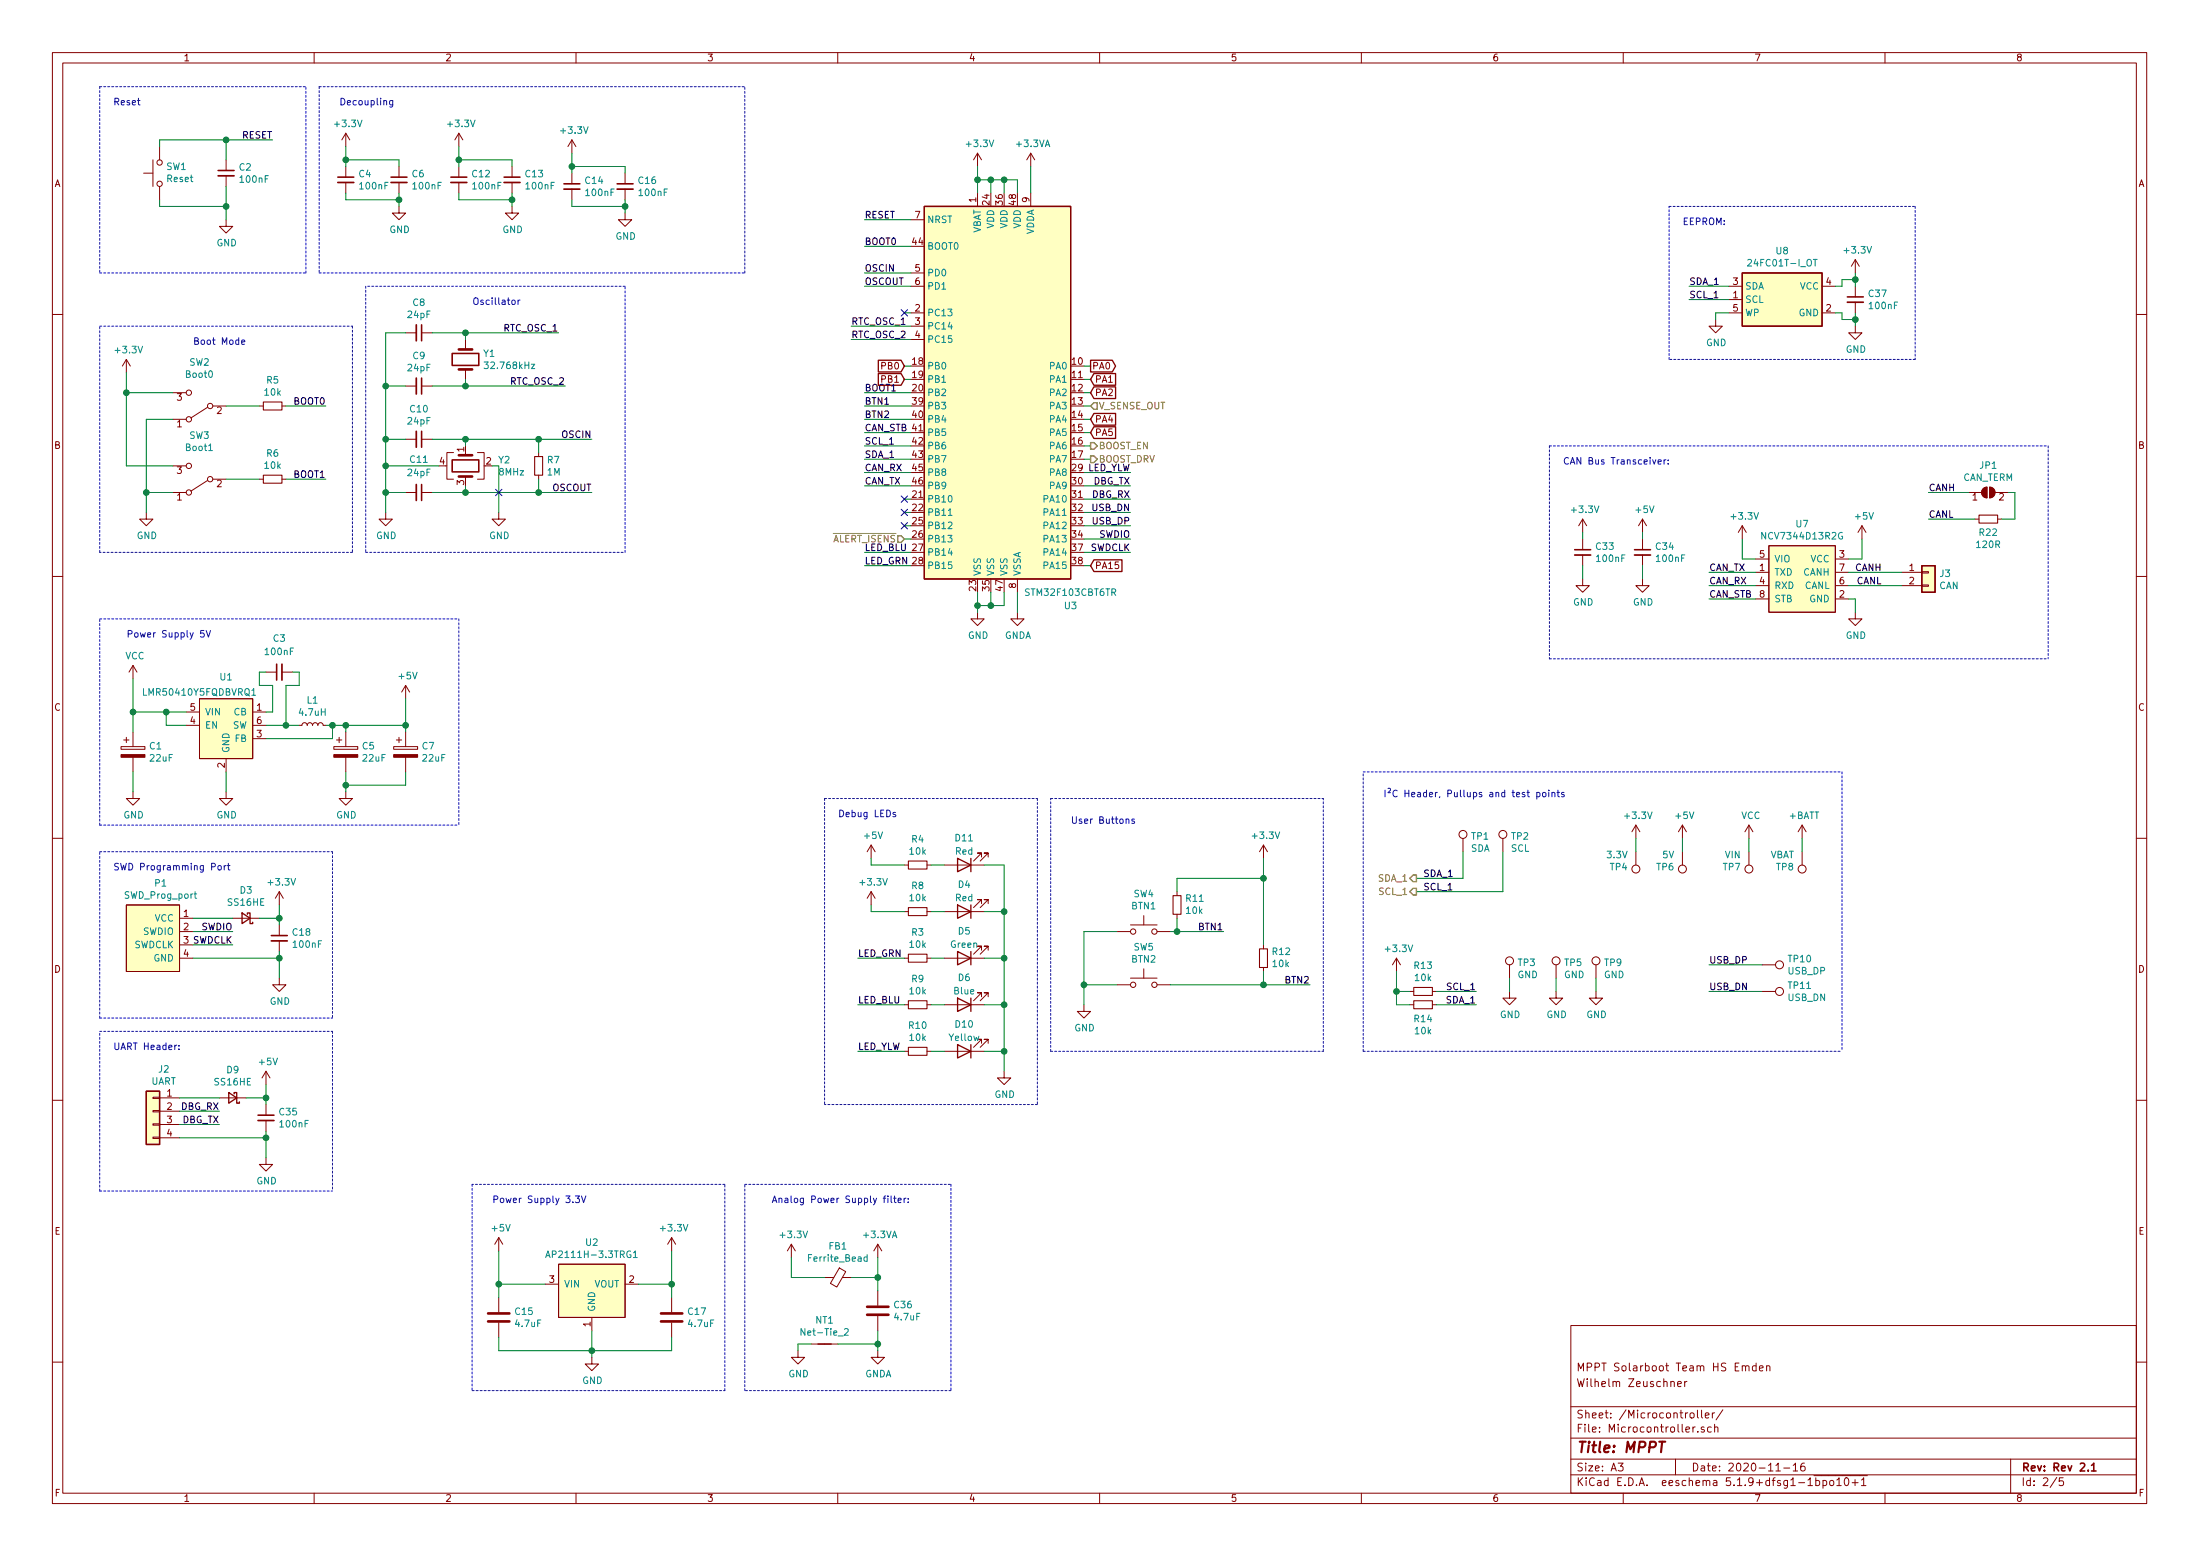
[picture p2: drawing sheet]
<svg xmlns="http://www.w3.org/2000/svg" width="420mm" height="297mm" viewBox="0 0 420 297" stroke-linecap="round" stroke-linejoin="round" font-family="sans-serif">
<g fill="none" stroke="#840000" stroke-width=".19">
<path d="M10 10h400v277h-400zM12 12h396v273.1h-396zM60 10v2M110 10v2M160 10v2M210 10v2M260 10v2M310 10v2M360 10v2M27.4 33.1h1.8M29.2 30.5v5.1M30.5 28v2.5"/>
<path d="M30.5 35.6v2.5M43.2 30.5v2M43.2 33.6v2M66 25.4v2.6M66 31.8v2M66 34.8v2.1M66 25.4l-.7 1.3M66 25.4l.8 1.3M76.2 39.4v1.3h1.3l-1.3 1.2-1.3-1.2h1.3M76.2 31.8v2M76.2 34.8v2.1M87.6 25.4l-.7 1.3"/>
<path d="M87.6 25.4v2.6M87.6 31.8v2M87.6 34.8v2.1M87.6 25.4l.8 1.3M97.8 39.4v1.3h1.3l-1.3 1.2-1.3-1.2h1.3M97.8 31.8v2M97.8 34.8v2.1M109.2 26.7l-.7 1.3M109.2 26.7v2.5M109.2 33.1v2M109.2 36.1v2M109.2 26.7l.8 1.3"/>
<path d="M119.4 33.1v2M119.4 36.1v2M186.7 29.2l-.8 1.3M186.7 29.2v2.6M186.7 36.9v2.5M186.7 29.2l.8 1.3M196.8 29.2l-.7 1.3M196.8 29.2v2.6M196.8 36.9v2.5M196.8 29.2l.8 1.3M43.2 41.9v1.3h1.2l-1.2 1.3-1.3-1.3h1.3M119.4 40.7v1.2h1.2l-1.2 1.3-1.3-1.3h1.3"/>
<path d="M174 59.7h2.5M174 54.6h2.5M174 41.9h2.5M174 52.1h2.5M330.2 57.2h2.5M330.2 59.7h2.5M330.2 54.6h2.5M348 59.7h2.5M348 54.6h2.5M354.3 49.6l-.7 1.2M354.3 49.6v2.5M354.3 54.6v2.1"/>
<path d="M354.3 57.7v2M354.3 49.6l.8 1.2M10 60h2M24.1 68.6v2.6M24.1 68.6l-.7 1.3M24.1 68.6l.8 1.3M33 75h2.6M39.6 77.8l-3.2 2M40.6 77.5h2.6M49.5 77.5h.8M53.8 77.5h.8M77.5 73.7h2"/>
<path d="M77.5 63.5h2M80.5 73.7h2M80.5 63.5h2M88.9 64.8v1.9M88.9 70.5v1.9M174 62.3h2.5M174 64.8h2.5M327.7 61v1.3h1.2l-1.2 1.2-1.3-1.2h1.3M354.3 62.3v1.2h1.3l-1.3 1.3-1.2-1.3h1.2M408 60h2M27.9 97.8v1.3h1.3l-1.3 1.3-1.2-1.3h1.2M33 94h2.6"/>
<path d="M33 80h2.6M33 88.9h2.6M39.6 91.7l-3.2 2.1M40.6 91.5h2.6M49.5 91.5h.8M53.8 91.5h.8M73.7 97.8v1.3h1.2l-1.2 1.3-1.3-1.3h1.3M77.5 94h2M77.5 83.9h2M80.5 94h2M80.5 83.9h2M86.6 86.4h-1.3v5.1h1.3"/>
<path d="M88.9 86.4v.5M88.9 91v.5M91.2 86.4h1.3v5.1h-1.3M95.2 97.8v1.3h1.3l-1.3 1.3-1.2-1.3h1.2M102.9 86.4v.8M102.9 90.7v.8M302.3 99.1l-.8 1.3M302.3 99.1v2.5M302.3 99.1l.7 1.3M313.7 99.1v2.5M313.7 99.1l-.8 1.3M313.7 99.1l.8 1.3"/>
<path d="M375.9 94h2.6M377.2 99.1h.8M378.7 93.4l.4-.3 .4-.1v2a1.03 1.03 0 0 1-.9-.6 1.03 1.03 0 0 1 .1-1zM380 93a1.02 1.02 0 0 1 1 1 1.02 1.02 0 0 1-1 1zM381 94h2.5M381.5 99.1h.8M10 110h2M186.7 116.9v1.2h1.3l-1.3 1.3-1.3-1.3h1.3M194.3 116.9v1.2h1.3l-1.3 1.3-1.3-1.3h1.3M194.3 110.5v2.6M302.3 110.5v1.3h1.2l-1.2 1.3-1.3-1.3h1.3M302.3 102.9v2"/>
<path d="M302.3 106v2M313.7 110.5v1.3h1.3l-1.3 1.3-1.3-1.3h1.3M313.7 102.9v2M313.7 106v2M332.7 100.4l-.7 1.2M332.7 100.4v2.5M332.7 100.4l.8 1.2M335.3 109.3h2.5M335.3 114.3h2.5M335.3 106.7h2.5M335.3 111.8h2.5M337.8 104.2h12.7v12.7h-12.7z"/>
<path d="M350.5 109.3h2.6M350.5 114.3h2.6M350.5 106.7h2.6M350.5 111.8h2.6M354.3 116.9v1.2h1.3l-1.3 1.3-1.2-1.3h1.2M355.6 100.4l-.8 1.2M355.6 100.4v2.5M355.6 100.4l.8 1.2M363.2 109.3h3.8M363.2 111.8h3.8M367 111.7h1.3v.2h-1.3zM367 109.1h1.3v.3h-1.3z"/>
<path d="M408 110h2M25.4 127v2.6M25.4 139.7v2.8M25.4 127l-.8 1.3M25.4 127l.8 1.3M35.6 135.9h2.5M35.6 138.5h2.5M38.1 133.4h10.2v11.4h-10.2zM48.3 135.9h2.5M48.3 138.5h2.5M50.8 128.3h2M53.8 128.3h2.1"/>
<path d="M57.1 138.5h.6l.1-.4 .3-.1 .4 .1 .2 .4 .1-.4 .3-.1 .4 .1 .2 .4 .1-.4 .3-.1 .4 .1 .2 .4 .1-.4 .3-.1 .4 .1 .2 .4h.5M66 139.7v2.8M77.5 130.8l-.8 1.3M77.5 130.8v2.6M77.5 139.7v2.8M77.5 130.8l.7 1.3M23.1 142.5h4.6v.5h-4.6zM23.6 141.3h1M24.1 140.8v1M25.4 151.2v1.2h1.3l-1.3 1.3-1.3-1.3h1.3M25.4 144.6v2.8M43.2 151.2v1.2h1.2l-1.2 1.3-1.3-1.3h1.3"/>
<path d="M43.2 144.8v2.6M48.3 141h2.5M63.8 142.5h4.5v.5h-4.5zM64.3 141.3h1M64.8 140.8v1M66 151.2v1.2h1.3l-1.3 1.3-1.2-1.3h1.2M66 144.6v2.8M75.2 142.5h4.6v.5h-4.6zM75.7 141.3h1M76.2 140.8v1M77.5 144.6v2.8M312.4 157.5v2.6"/>
<path d="M312.4 157.5l-.7 1.3M312.4 157.5l.8 1.3M321.3 157.5v2.6M321.3 157.5l-.8 1.3M321.3 157.5l.8 1.3M334 157.5v2.6M334 157.5l-.8 1.3M334 157.5l.8 1.3M344.2 157.5v2.6M344.2 157.5l-.8 1.3M344.2 157.5l.7 1.3M10 160h2"/>
<path d="M24.1 172.8h10.2v12.7h-10.2zM34.3 177.8h2.5M34.3 175.3h2.5M44.4 175.3h5.1M53.3 170.2l-.7 1.3M53.3 170.2v2.6M53.3 176.6v2M53.3 179.6v2M53.3 170.2l.8 1.3M166.4 170.2l-.8 1.3M166.4 161.3v2.6M166.4 170.2v2.6"/>
<path d="M166.4 170.2l.7 1.3M166.4 161.3l-.8 1.3M166.4 161.3l.7 1.3M172.7 174h.8M172.7 165.1h.8M177 174h.8M177 165.1h.8M180.3 174h7.7M180.3 165.1h7.7M187.5 172.5v-.8h-.8h.8l-1.6 1.6M187.5 163.6v-.7h-.8h.8l-1.6 1.5M188.7 172.5v-.8h-.7h.7l-1.5 1.6"/>
<path d="M188.7 163.6v-.7h-.7h.7l-1.5 1.5M213.4 177.8h2.5M215.9 176.6h5.1M218.4 174.8v1.8M221 177.8h2.5M224.8 170.2v.8M224.8 174.5v.8M241.3 161.3v2.6M241.3 161.3l-.8 1.3M241.3 161.3l.8 1.3M279.4 160.1v2.5M287 160.1v2.5"/>
<path d="M312.4 162.6v2.5M321.3 162.6v2.5M334 162.6v2.5M344.2 162.6v2.5M408 160h2M34.3 182.9h2.5M34.3 180.4h2.5M53.3 186.7v1.3h1.3l-1.3 1.3-1.2-1.3h1.2M172.7 191.8h.8M172.7 182.9h.8M177 191.8h.8M177 182.9h.8"/>
<path d="M180.3 191.8h7.7M180.3 182.9h7.7M187.5 181.4v-.8h-.8h.8l-1.6 1.6M187.5 190.3v-.8h-.8h.8l-1.6 1.5M187.5 199.2v-.8h-.8h.8l-1.6 1.5M188.7 181.4v-.8h-.7h.7l-1.5 1.6M188.7 190.3v-.8h-.7h.7l-1.5 1.5M188.7 199.2v-.8h-.7h.7l-1.5 1.5M207 191.8v1.3h1.3l-1.3 1.2-1.3-1.2h1.3M213.4 188h2.5M215.9 186.7h5.1M218.4 184.9v1.8"/>
<path d="M221 188h2.5M241.3 180.4v.7M241.3 184.7v.8M266.7 182.9l-.8 1.3M266.7 182.9v2.6M266.7 182.9l.8 1.3M269.2 189.3h.8M269.2 191.8h.8M273.6 189.3h.7M273.6 191.8h.7M288.3 189.3v1.2h1.3l-1.3 1.3-1.3-1.3h1.3M288.3 184.2v2.5"/>
<path d="M297.2 189.3v1.2h1.2l-1.2 1.3-1.3-1.3h1.3M297.2 184.2v2.5M304.8 189.3v1.2h1.3l-1.3 1.3-1.3-1.3h1.3M304.8 184.2v2.5M336.5 189.3h2.6M336.5 184.2h2.6M10 210h2M29.2 217.1h1.3v.2h-1.3zM29.2 214.5h1.3v.3h-1.3zM29.2 209.5h1.3v.2h-1.3zM29.2 212h1.3v.3h-1.3zM30.5 209.6h3.8"/>
<path d="M30.5 212.1h3.8M30.5 214.7h3.8M30.5 217.2h3.8M41.9 209.6h5.1M50.8 204.5l-.8 1.3M50.8 204.5v2.5M50.8 210.9v2M50.8 213.9v2M50.8 204.5l.8 1.3M172.7 200.7h.8M177 200.7h.8M180.3 200.7h7.7"/>
<path d="M191.8 204.5v1.3h1.2l-1.2 1.2-1.3-1.2h1.3M408 210h2M50.8 221v1.3h1.3l-1.3 1.3-1.3-1.3h1.3M95.2 236.3l-.7 1.2M95.2 236.3v2.5M95.2 236.3l.8 1.2M128.3 236.3v2.5M128.3 236.3l-.8 1.2M128.3 236.3l.7 1.2M151.1 237.5l-.7 1.3M151.1 237.5v2.6M151.1 237.5l.8 1.3"/>
<path d="M167.6 237.5v2.6M167.6 237.5l-.7 1.3M167.6 237.5l.8 1.3M95.2 247.7v2.8M95.2 252.5v2.8M104.1 245.1h2.6M106.7 241.3h12.7v10.2h-12.7zM113 259.1v1.3h1.3l-1.3 1.3-1.2-1.3h1.2M113 251.5v2.5M119.4 245.1h2.5M128.3 247.7v2.8M128.3 252.5v2.8"/>
<path d="M152.4 257.8v1.3h1.3l-1.3 1.3-1.3-1.3h1.3M154.9 256.6h5.1M157.5 243.9h1.7M160.3 242l1.2 .8-1.7 2.9-1.2-.7zM160.9 243.9h1.7M167.6 257.8v1.3h1.3l-1.3 1.3-1.2-1.3h1.2M167.6 246.4v2.8M167.6 251.2v2.8M300 253h108v32.1h-108zM10 260h2M300 278.5h108M300 274.5h108"/>
<path d="M300 268.5h108M309 279.3h1l-.5 .6 .4 .1v.7l-.2 .1-.7-.1M319.1 263.8h.1a.37 .37 0 0 1 .6 .1v.8M320 278.5v3M320.4 264.2l.7-.1-.1-.3-.4-.1-.2 .2 .1 .7h.5M321.7 263.7v1M322.2 263.7l-.5 .3M322.8 269.8l.2-.1 .5 .1v.8l-.3 .1-.4-.1zM323.7 272.4l-.4 .3M324.2 269.2v1.3l.2 .2M324.3 273.3v.1M325 269.2v1.3l.2 .2"/>
<path d="M325.5 272.5l-.4-.1-.2 .2 .1 .2 .5 .2v.3h-.6M325.7 270.2l.7-.1-.1-.3-.4-.1-.2 .2 .1 .7h.5M326.8 272.5l-.4-.1-.3 .3 .1 .6 .2 .1 .4-.1M327 269.7v1M327.5 272.5l.2-.1 .3 .1 .1 .9M327.5 269.7l-.5 .3M327.5 271.9v1.5M329 269.1l-1.3 2M333.4 260.9a.36 .36 0 0 1 .3-.2 .36 .36 0 0 1 .3 .2v.8M335.4 260.8l-.5-.1-.2 .3 .1 .6h.6M335.4 260.2v1.5M336 261.2l.7-.1v-.3l-.5-.1-.2 .2 .1 .7h.6"/>
<path d="M337.4 260.8a.37 .37 0 0 1 .6 .1v.8M337.4 260.7v1M342.5 279.7l.4-.4v1.5M344.6 279.3a.59 .59 0 0 0-.7 .6l.1 .8 .2 .1 .5-.1 .1-.5-.2-.3h-.4l-.3 .3M384 278.5v6.6M408 260h2M60 285.1v1.9M110 285.1v1.9M160 285.1v1.9M210 285.1v1.9M260 285.1v1.9M300 281.5h108"/>
<path d="M310 285.1v1.9M339.2 280.8h.8M340.7 280.2h1.1M342.5 280.8h.8M345.3 283.6h.9M346.4 281.7h10.2M346.8 282.7l.4-.1 .3 .3-.1 .6-.2 .1-.4-.1M346.8 282.1v1.5M348.2 282.7l.4-.1 .3 .3-.1 .6-.2 .1-.4-.1M348.2 282.6v1.5M349.5 282.7l.2-.1 .4 .1 .1 .6-.1 .2-.4 .1-.2-.1zM350.8 282.5l.4-.4v1.5"/>
<path d="M350.8 283.6h.8M352.4 282.2l.2-.1a.8 .8 0 0 1 .5 .8 .8 .8 0 0 1-.5 .7 1 1 0 0 1-.2-1.4zM353.7 283h1.2M354.3 282.5v1.1M355.5 282.5l.4-.4v1.5M355.5 283.6h.9M360 285.1v1.9M392.8 282l-1.3 2M394 282.1h-.7l-.1 .7 .3-.1h.5l.1 .3-.1 .5-.2 .1-.6-.1"/>
<circle cx="30.5" cy="35.1" r=".51"/>
<circle cx="30.5" cy="31" r=".51"/>
<circle cx="36.1" cy="75" r=".51"/>
<circle cx="40.1" cy="77.5" r=".51"/>
<circle cx="36.1" cy="88.9" r=".51"/>
<circle cx="36.1" cy="80" r=".51"/>
<circle cx="36.1" cy="94" r=".51"/>
<circle cx="40.1" cy="91.5" r=".51"/>
<circle cx="279.4" cy="159.3" r=".76"/>
<circle cx="287" cy="159.3" r=".76"/>
<circle cx="216.4" cy="177.8" r=".51"/>
<circle cx="220.5" cy="177.8" r=".51"/>
<circle cx="312.4" cy="165.9" r=".76"/>
<circle cx="321.3" cy="165.9" r=".76"/>
<circle cx="334" cy="165.9" r=".76"/>
<circle cx="344.2" cy="165.9" r=".76"/>
<circle cx="216.4" cy="188" r=".51"/>
<circle cx="220.5" cy="188" r=".51"/>
<circle cx="288.3" cy="183.4" r=".76"/>
<circle cx="297.2" cy="183.4" r=".76"/>
<circle cx="304.8" cy="183.4" r=".76"/>
<circle cx="339.9" cy="184.2" r=".76"/>
<circle cx="339.9" cy="189.3" r=".76"/>
</g>
<g fill="none" stroke="#840000" stroke-width=".3">
<path d="M41.7 32.5h3M64.5 33.8h3.1M74.7 33.8h3M86.1 33.8h3.1M96.3 33.8h3M107.7 35.1h3M117.9 35.1h3M352.8 56.7h3.1M80.5 62v3.1M80.5 72.2v3M86.4 67.5h5v2.3h-5zM80.5 82.3v3.1"/>
<path d="M80.5 92.5v3M86.4 87.8h5v2.3h-5zM300.7 104.9h3.1M312.2 104.9h3M52.8 126.8v3M51.8 178.6h3.1M49.3 212.9h3M399.4 279.7l.5-.4v1.5M398.8 280.7v.1M399.4 280.8h.9"/>
</g>
<path d="M316.9 275.2h1.1" fill="none" stroke="#840000" stroke-width=".41"/>
<g fill="none" stroke="#840000" stroke-width=".2">
<path d="M50.3 76.7h3.5v1.6h-3.5zM50.3 90.7h3.5v1.5h-3.5zM102.1 87.2h1.5v3.5h-1.5zM378 98.3h3.5v1.6h-3.5zM173.5 173.3h3.5v1.5h-3.5zM173.5 164.4h3.5v1.5h-3.5zM224 171h1.6v3.5h-1.6zM173.5 182.2h3.5v1.5h-3.5zM173.5 191h3.5v1.6h-3.5zM173.5 199.9h3.5v1.6h-3.5zM240.5 181.1h1.6v3.6h-1.6zM270 188.5h3.6v1.5h-3.6z"/>
<path d="M270 191h3.6v1.6h-3.6z"/>
</g>
<g fill="#840000" stroke="#840000" stroke-width=".19">
<path d="M23.1 144.1h4.6v.5h-4.6z"/>
<path d="M378.7 93.4l.4-.3 .4-.1v2a1.03 1.03 0 0 1-.9-.6 1.03 1.03 0 0 1 .1-1z"/>
<path d="M380 93a1.02 1.02 0 0 1 1 1 1.02 1.02 0 0 1-1 1z"/>
<path d="M63.8 144.1h4.5v.5h-4.5z"/>
<path d="M75.2 144.1h4.6v.5h-4.6z"/>
</g>
<g fill="#ffffc2" stroke="#ffffc2" stroke-width=".19">
<path d="M106.7 241.3h12.7v10.2h-12.7z"/>
<path d="M337.8 104.2h12.7v12.7h-12.7z"/>
<path d="M38.1 133.4h10.2v11.4h-10.2z"/>
<path d="M332.7 52.1h15.3v10.2h-15.3z"/>
<path d="M24.1 172.8h10.2v12.7h-10.2z"/>
<path d="M27.9 208.3h2.6v10.2h-2.6z"/>
<path d="M367 108h2.6v5.1h-2.6z"/>
<path d="M176.5 39.4h28v71.1h-28z"/>
</g>
<g fill="none" stroke="#008484" stroke-width=".19">
<path d="M333.8 49.6l.5-.1 .2 .4-.8 .9h.8M346.3 49.5h.7M92.5 69.1h.7l-.4 .5 .4 .1v.5l-.2 .2-.5-.2M101.5 69.5h.6l-.6 .9h.6M39.9 86h.7M181.1 98.4h.7M48.1 132.7h.7M37.1 170.6h.5M37.3 170.2v1.1l.3 .2M104.3 239.7h.7M121 239.2l.3-.4v1.3M165.6 240l-.4-.1-.2 .3 .1 .5h.5"/>
<path d="M165.6 239.5v1.3M104.2 240.1l.4-1.3 .5 1.3M121 240.1h.7M153.7 253.6v1.3l-.7-1.3v1.3M161.3 253.8l.5-.2 .2 .4-.8 .9h.8"/>
</g>
<path d="M87.6 66.7h2.6M87.6 70.5h2.6M87.6 86.9h2.6M87.6 91h2.6M93.2 252.3h4.1M93.2 250.7h4.1M126.2 252.3h4.1M126.2 250.7h4.1M165.6 251h4.1M165.6 249.5h4.1" fill="none" stroke="#840000" stroke-width=".51"/>
<g fill="none" stroke="#840000" stroke-width=".33">
<path d="M41.7 33.6h3M64.5 34.8h3.1M74.7 34.8h3M86.1 34.8h3.1M96.3 34.8h3M107.7 36.1h3M117.9 36.1h3M352.8 57.7h3.1M79.5 62v3.1M79.5 72.2v3M79.5 82.3v3.1M79.5 92.5v3"/>
<path d="M300.7 106h3.1M312.2 106h3M53.8 126.8v3M51.8 179.6h3.1M49.3 213.9h3"/>
</g>
<g fill="none" stroke="#840000" stroke-width=".25">
<path d="M176.5 39.4h28v71.1h-28zM332.7 52.1h15.3v10.2h-15.3zM167.7 68.8h4.4l.6 1.1-.6 1.1h-4.4zM167.7 71.3h4.4l.6 1.1-.6 1.1h-4.4zM208.3 68.8h4.1l.7 1.1-.7 1.1h-4.1zM208.9 78.9h4.2v2.3h-4.2l-.6-1.2zM208.9 73.8h4.2v2.3h-4.2l-.6-1.1zM208.9 71.3h4.2v2.2h-4.2l-.6-1.1zM208.9 81.5h4.2v2.2h-4.2l-.6-1.1zM208.9 106.9h5.4v2.2h-5.4l-.6-1.1zM367 108h2.6v5.1h-2.6zM46.2 174.3l1.6 1-1.6 1z"/>
<path d="M47.2 174.5v-.2h.6v2h.5v-.2M182.9 172.8l2.5 1.2-2.5 1.3zM182.9 163.9l2.5 1.2-2.5 1.3zM185.4 163.9v2.5M185.4 172.8v2.5M182.9 181.6l2.5 1.3-2.5 1.3zM182.9 190.5l2.5 1.3-2.5 1.3zM182.9 199.4l2.5 1.3-2.5 1.3zM185.4 181.6v2.6M185.4 190.5v2.6M185.4 199.4v2.6M27.9 208.3h2.6v10.2h-2.6z"/>
<path d="M43.7 208.6l1.5 1-1.5 1zM44.7 208.8v-.2h.5v2h.5v-.3M156.2 256.6h2.5"/>
</g>
<g fill="none" stroke="#0000c2" stroke-width=".19" stroke-dasharray=".4 .4">
<path d="M19 16.5v35.6M19 16.5h39.4M61 16.5v35.6M61 16.5h81.2M318.8 39.4h47M365.8 39.4v29.2M19 52.1h39.4M58.4 52.1v-35.6M61 52.1h81.2M69.8 54.6v50.8M119.4 54.6h-49.6M142.2 52.1v-35.6"/>
<path d="M19 62.3h48.3M67.3 62.3v43.1M318.8 68.6v-29.2M365.8 68.6h-47M295.9 85.1h95.3M295.9 85.1v40.7M391.2 85.1v40.7M19 118.1h68.6M19 105.4v-43.1M67.3 105.4h-48.3M69.8 105.4h49.6M87.6 118.1v39.4"/>
<path d="M119.4 105.4v-50.8M295.9 125.8h95.3M19 157.5v-39.4M19 157.5h68.6M157.5 152.4v58.5M157.5 152.4h40.6M198.1 152.4v58.5M200.7 152.4h52M260.3 147.4h91.5M351.8 147.4v53.3M19 162.6h44.5M63.5 162.6v31.7"/>
<path d="M19 194.3v-31.7M19 194.3h44.5M19 196.9h44.5M63.5 196.9v30.5M198.1 210.9h-40.6M200.7 200.7h52M200.7 200.7v-48.3M252.7 200.7v-48.3M260.3 200.7h91.5M260.3 200.7v-53.3M19 227.4v-30.5M19 227.4h44.5"/>
<path d="M90.2 226.1v39.4M138.4 226.1h-48.2M142.2 226.1h39.4M181.6 226.1v39.4M90.2 265.5h48.2M138.4 265.5v-39.4M142.2 265.5v-39.4M181.6 265.5h-39.4"/>
</g>
<g fill="none" stroke="#008400" stroke-width=".19">
<path d="M30.5 38.1v1.3h12.7M43.2 26.7v3.8M43.2 35.6v6.3M52.1 26.7h-21.6v1.3M66 30.5h10.2v1.3M66 28v3.8M66 36.9v1.2h10.2M76.2 36.9v2.5M87.6 28v3.8M87.6 36.9v1.2h10.2M87.6 30.5h10.2v1.3M97.8 36.9v2.5"/>
<path d="M109.2 38.1v1.3h10.2M109.2 29.2v3.9M109.2 31.8h10.2v1.3M119.4 38.1v2.6M186.7 34.3h7.6v2.6M186.7 31.8v5.1M189.2 34.3v2.6M191.8 34.3v2.6M196.8 31.8v5.1M165.1 52.1h8.9M165.1 54.6h8.9M165.1 41.9h8.9"/>
<path d="M165.1 47h8.9M172.7 59.7h1.3M322.6 54.6h7.6M322.6 57.2h7.6M330.2 59.7h-2.5v1.3M350.5 59.7h1.3v1.3h2.5M354.3 52.1v2.5M354.3 59.7v2.6M354.3 53.4h-2.5v1.2h-1.3M24.1 75h8.9M24.1 71.2v17.7h8.9M43.2 77.5h6.3"/>
<path d="M54.6 77.5h7.6M73.7 73.7h3.8M77.5 63.5h-3.8v34.3M82.5 63.5h24.2M82.5 73.7h25.4M88.9 63.5v1.3M88.9 72.4v1.3M162.6 64.8h11.4M162.6 62.3h11.4M165.1 77.5h8.9M165.1 75h8.9M172.7 69.9h1.3"/>
<path d="M172.7 72.4h1.3M207 77.5h1.3M207 75h1.3M207 69.9h1.3M207 72.4h1.3M27.9 94h5.1M33 80h-5.1v17.8M43.2 91.5h6.3M54.6 91.5h7.6M73.7 94h3.8M73.7 83.9h3.8M73.7 88.9h10.1"/>
<path d="M82.5 94h30.5M82.5 83.9h30.5M88.9 83.9v1.2M88.9 92.7v1.3M94 88.9h1.2v8.9M102.9 83.9v2.5M102.9 91.5v2.5M165.1 90.2h8.9M165.1 92.7h8.9M165.1 82.6h8.9M165.1 87.7h8.9M165.1 85.1h8.9"/>
<path d="M165.1 80h8.9M172.7 95.3h1.3M172.7 97.8h1.3M207 90.2h8.9M207 95.3h8.9M207 92.7h8.9M207 82.6h1.3M207 97.8h8.9M207 87.7h1.3M207 85.1h1.3M207 80h1.3M368.3 94h7.6"/>
<path d="M368.3 99.1h8.9M383.5 94h1.3v5.1h-2.5M165.1 105.4h8.9M165.1 108h8.9M172.7 102.9h1.3M172.7 100.4h1.3M186.7 113.1v3.8M189.2 113.1v2.5M191.8 113.1v2.5h-5.1M194.3 113.1v3.8M207 102.9h8.9M207 105.4h8.9"/>
<path d="M207 108h1.3M207 100.4h8.9M302.3 101.6v1.3M302.3 108v2.5M313.7 101.6v1.3M313.7 108v2.5M326.4 111.8h8.9M326.4 109.3h8.9M326.4 114.3h8.9M332.7 102.9v3.8h2.6M353.1 114.3h1.2v2.6M353.1 111.8h10.1"/>
<path d="M353.1 109.3h10.1M355.6 102.9v3.8h-2.5M25.4 135.9h10.2M25.4 129.6v10.1M31.7 135.9v2.6h3.9M50.8 138.5h6.3M50.8 128.3h-1.3v2.5h2.6v5.1h-1.3M55.9 128.3h1.2v2.5h-2.5v7.7M62.2 138.5h15.3M63.5 138.5v2.5h-12.7M66 138.5v1.2M77.5 133.4v6.3"/>
<path d="M25.4 147.4v3.8M43.2 147.4v3.8M66 147.4v3.8M77.5 147.4v2.5h-11.5M36.8 177.8h7.6M36.8 175.3h7.6M49.5 175.3h3.8M53.3 172.8v3.8M166.4 163.9v1.2h6.3M166.4 172.8v1.2h6.3M177.8 165.1h2.5M177.8 174h2.5"/>
<path d="M188 165.1h3.8v39.4M188 174h3.8M213.4 177.8h-6.4v14M223.5 177.8h10.2M224.8 175.3v2.5M241.3 167.7h-16.5v2.5M241.3 163.9v16.5M279.4 162.6v5.1h-8.9M287 162.6v7.6h-16.5M312.4 160.1v2.5M321.3 160.1v2.5M334 160.1v2.5"/>
<path d="M344.2 160.1v2.5M36.8 182.9h16.5M36.8 180.4h7.6M53.3 181.6v5.1M163.8 182.9h8.9M163.8 191.8h8.9M177.8 182.9h2.5M177.8 191.8h2.5M188 182.9h3.8M188 191.8h3.8M207 188h6.4M223.5 188h26.7"/>
<path d="M241.3 185.5v2.5M266.7 185.5v6.3h2.5M266.7 189.3h2.5M274.3 191.8h7.6M274.3 189.3h7.6M288.3 186.7v2.6M297.2 186.7v2.6M304.8 186.7v2.6M326.4 189.3h10.1M326.4 184.2h10.1M34.3 217.2h16.5M34.3 209.6h7.6"/>
<path d="M34.3 212.1h7.6M34.3 214.7h7.6M47 209.6h3.8M50.8 207v3.9M50.8 215.9v5.1M163.8 200.7h8.9M177.8 200.7h2.5M188 200.7h3.8M95.2 238.8v8.9M128.3 238.8v8.9M95.2 255.3v2.5h33.1v-2.5M95.2 245.1h8.9"/>
<path d="M113 254v5.1M121.9 245.1h6.4M151.1 240.1v3.8h6.4M154.9 256.6h-2.5v1.2M160 256.6h7.6M162.6 243.9h5M167.6 240.1v6.3M167.6 254v3.8"/>
</g>
<path d="M208.9 76.9h.6v1.2h-.6l-.6-.6zM208.3 87h.6l.6 .7-.6 .6h-.6zM208.3 84.5h.6l.6 .6-.6 .7h-.6zM171.4 102.3h.7l.6 .6-.6 .6h-.7zM269.2 170.2l.7-.6h.6v1.3h-.6zM269.9 167h.6v1.3h-.6l-.7-.6z" fill="none" stroke="#848400" stroke-width=".25"/>
<g fill="none" stroke="#0000c2" stroke-width=".19">
<path d="M75 19.2v1l-.2 .3-.4-.1M75 19.2h-.4l-.2 .2 .1 .6h.5M97.8 57.4l.2-.1 .3 .1 .1 .5-.1 .2h-.3l-.2-.1zM98.9 57.3v.8M99.3 57.3l-.4 .2M46.2 65.3l.6-.1-.1-.2-.4-.1-.1 .2v.6h.5M316.7 88.2l.6-.1-.1-.3h-.4l-.1 .1v.7h.5M317.8 87.8v.8M318.2 87.8l-.4 .2M318.6 88.5v.1M318.6 87.8v.1M38.9 120.4h-.5l-.1 .6 .5-.2 .2 .3v.3l-.2 .2-.5-.1"/>
<path d="M39.4 120.4l.4 1.2 .4-1.2M171 155.1h-.3l-.2 .2 .1 .1 .4 .2v.3h-.5M215.1 156.5l.1-.2 .3 .1 .1 .8M216.6 156.4l-.3-.1-.1 .2v.2l.4 .1v.3h-.4M293.5 151.3h.4l.2 .2-.1 .6h-.5M293.5 151.3v1.2M294.6 151.4l.2-.1 .4 .1v.5l-.1 .2h-.3l-.2-.1zM295.8 150.8v.2M295.8 151.3v.8M296.4 151.4l.2-.1h.3l.1 .8M296.4 151.3v.8M297.4 151.3h.4"/>
<path d="M297.5 150.8v1.1l.3 .2M298.7 151.3h-.3l-.2 .1 .1 .2 .4 .2v.3h-.5M41.7 165.3l.3-.1 .2 .2v.6l-.3 .1-.3-.3zM42.8 165.2v.9M43.2 165.2l-.4 .3M43.4 165.2h.5M43.6 164.8v1.1l.3 .2M33.8 199.5l-.4 .3M34.2 199.6v.1M34.2 200.2v.2M109.9 228.3h.8l-.4 .5 .3 .1v.6l-.5 .1-.2-.2M111 228.3l.5 1.3 .4-1.3"/>
<path d="M168.7 228.7h.5M169.2 228.3l-.3 .2v1.1M169.6 228.3v.1M169.6 228.7v.9M170.2 228.3v1.1l.2 .2M170.7 228.7h.4M170.8 228.3v1.1l.3 .2M171.5 229.1l.6-.1v-.2l-.4-.1-.2 .2 .1 .6h.5M172.7 228.7v.9M173 228.7l-.3 .3M173.5 229.4v.2M173.5 228.8v.1"/>
</g>
<g fill="#008400" stroke="#008400" stroke-width=".25">
<circle cx="95.3" cy="245.1" r=".51"/>
<circle cx="88.9" cy="63.5" r=".51"/>
<circle cx="113" cy="257.8" r=".51"/>
<circle cx="128.3" cy="245.1" r=".51"/>
<circle cx="191.8" cy="182.9" r=".51"/>
<circle cx="266.7" cy="189.3" r=".51"/>
<circle cx="88.9" cy="83.9" r=".51"/>
<circle cx="191.8" cy="191.8" r=".51"/>
<circle cx="167.6" cy="256.6" r=".51"/>
<circle cx="102.9" cy="94" r=".51"/>
<circle cx="25.4" cy="135.9" r=".51"/>
<circle cx="73.7" cy="83.9" r=".51"/>
<circle cx="88.9" cy="73.7" r=".51"/>
<circle cx="109.2" cy="31.8" r=".51"/>
<circle cx="207" cy="188" r=".51"/>
<circle cx="224.8" cy="177.8" r=".51"/>
<circle cx="73.7" cy="94" r=".51"/>
<circle cx="43.2" cy="39.4" r=".51"/>
<circle cx="119.4" cy="39.4" r=".51"/>
<circle cx="97.8" cy="38.1" r=".51"/>
<circle cx="73.7" cy="73.7" r=".51"/>
<circle cx="43.2" cy="26.7" r=".51"/>
<circle cx="54.6" cy="138.5" r=".51"/>
<circle cx="241.3" cy="167.7" r=".51"/>
<circle cx="88.9" cy="94" r=".51"/>
<circle cx="241.3" cy="188" r=".51"/>
<circle cx="31.8" cy="135.9" r=".51"/>
<circle cx="186.7" cy="115.6" r=".51"/>
<circle cx="167.6" cy="243.9" r=".51"/>
<circle cx="102.9" cy="83.9" r=".51"/>
<circle cx="191.8" cy="200.7" r=".51"/>
<circle cx="87.6" cy="30.5" r=".51"/>
<circle cx="191.8" cy="174" r=".51"/>
<circle cx="66" cy="30.5" r=".51"/>
<circle cx="27.9" cy="94" r=".51"/>
<circle cx="354.3" cy="53.4" r=".51"/>
<circle cx="189.2" cy="34.3" r=".51"/>
<circle cx="191.8" cy="34.3" r=".51"/>
<circle cx="354.3" cy="61" r=".51"/>
<circle cx="50.8" cy="217.2" r=".51"/>
<circle cx="50.8" cy="209.6" r=".51"/>
<circle cx="73.7" cy="88.9" r=".51"/>
<circle cx="66" cy="138.5" r=".51"/>
<circle cx="189.2" cy="115.6" r=".51"/>
<circle cx="53.3" cy="182.9" r=".51"/>
<circle cx="53.3" cy="175.3" r=".51"/>
<circle cx="63.5" cy="138.5" r=".51"/>
<circle cx="186.7" cy="34.3" r=".51"/>
<circle cx="76.2" cy="38.1" r=".51"/>
<circle cx="24.1" cy="75" r=".51"/>
<circle cx="66" cy="149.9" r=".51"/>
<circle cx="77.5" cy="138.5" r=".51"/>
</g>
<path d="M172.1 59.1l1.2 1.2M173.3 59.1l-1.2 1.2M94.6 93.4l1.3 1.2M95.9 93.4l-1.3 1.2M172.1 94.7l1.2 1.2M172.1 97.2l1.2 1.2M172.1 99.8l1.2 1.2M173.3 94.7l-1.2 1.2M173.3 97.2l-1.2 1.2M173.3 99.8l-1.2 1.2" fill="none" stroke="#000084" stroke-width=".19"/>
<text font-size="2.8" fill="#840000" x="301" y="277.3">Title: MPPT</text>
<g font-size="2.1" fill="#840000">
<text x="301" y="261.8">MPPT Solarboot Team HS Emden</text>
<text x="301" y="264.8">Wilhelm Zeuschner</text>
<text x="301" y="273.5">File: Microcontroller.sch</text>
<text x="301" y="270.8">Sheet: /Microcontroller/</text>
<text x="301" y="280.9">Size: A3</text>
<text x="323" y="280.9">Date: 2020-11-16</text>
<text x="386" y="280.9">Rev: Rev 2.1</text>
<text x="301" y="283.7">KiCad E.D.A. eeschema 5.1.9+dfsg1-1bpo10+1</text>
<text x="386" y="283.7">Id: 2/5</text>
</g>
<g font-size="1.8" fill="#840000">
<text x="35" y="11.7">1</text>
<text x="85" y="11.7">2</text>
<text x="135" y="11.7">3</text>
<text x="185" y="11.7">4</text>
<text x="235" y="11.7">5</text>
<text x="285" y="11.7">6</text>
<text x="335" y="11.7">7</text>
<text x="385" y="11.7">8</text>
<text x="10.4" y="35.7">A</text>
<text x="408.4" y="35.7">A</text>
<text x="174.8" y="41.7">7</text>
<text x="186.4" y="38.6" transform="rotate(-90 186.4 38.6)">1</text>
<text x="189" y="39.1" transform="rotate(-90 189 39.1)">24</text>
<text x="191.5" y="39.1" transform="rotate(-90 191.5 39.1)">36</text>
<text x="194.1" y="39.1" transform="rotate(-90 194.1 39.1)">48</text>
<text x="196.6" y="38.6" transform="rotate(-90 196.6 38.6)">9</text>
<text x="174.3" y="46.8">44</text>
<text x="174.8" y="51.9">5</text>
<text x="174.8" y="59.5">2</text>
<text x="174.8" y="54.4">6</text>
<text x="331" y="56.9">1</text>
<text x="331" y="54.4">3</text>
<text x="331" y="59.5">5</text>
<text x="348.8" y="59.5">2</text>
<text x="348.8" y="54.4">4</text>
<text x="174.8" y="62">3</text>
<text x="174.8" y="64.6">4</text>
<text x="168.5" y="70.5">PB0</text>
<text x="174.3" y="69.6">18</text>
<text x="204.8" y="69.6">10</text>
<text x="208.5" y="70.5">PA0</text>
<text x="33.8" y="76.5">3</text>
<text x="174.3" y="72.2">19</text>
<text x="174.3" y="74.7">20</text>
<text x="174.3" y="77.3">39</text>
<text x="204.8" y="72.2">11</text>
<text x="204.8" y="74.7">12</text>
<text x="204.8" y="77.3">13</text>
<text x="209.1" y="75.6">PA2</text>
<text x="209.1" y="73.1">PA1</text>
<text x="33.8" y="81.6">1</text>
<text x="41.4" y="79">2</text>
<text x="174.3" y="79.8">40</text>
<text x="204.8" y="79.8">14</text>
<text x="204.8" y="82.3">15</text>
<text x="209.1" y="80.7">PA4</text>
<text x="209.1" y="83.2">PA5</text>
<text x="10.4" y="85.7">B</text>
<text x="84" y="88.7">4</text>
<text x="88.6" y="86.2" transform="rotate(-90 88.6 86.2)">1</text>
<text x="92.9" y="88.7">2</text>
<text x="174.3" y="84.9">42</text>
<text x="174.3" y="87.4">43</text>
<text x="174.3" y="90">45</text>
<text x="204.8" y="84.9">16</text>
<text x="204.8" y="87.4">17</text>
<text x="408.4" y="85.7">B</text>
<text x="33.8" y="95.5">1</text>
<text x="33.8" y="90.5">3</text>
<text x="41.4" y="93">2</text>
<text x="88.6" y="92.6" transform="rotate(-90 88.6 92.6)">3</text>
<text x="174.3" y="95">21</text>
<text x="174.3" y="92.5">46</text>
<text x="204.8" y="95">31</text>
<text x="204.8" y="92.5">30</text>
<text x="376.7" y="95.5">1</text>
<text x="381.8" y="95.5">2</text>
<text x="174.3" y="97.6">22</text>
<text x="174.3" y="100.1">25</text>
<text x="204.8" y="97.6">32</text>
<text x="204.8" y="100.1">33</text>
<text x="174.3" y="102.7">26</text>
<text x="174.3" y="105.2">27</text>
<text x="204.8" y="102.7">34</text>
<text x="204.8" y="105.2">37</text>
<text x="204.8" y="107.7">38</text>
<text x="336.1" y="106.5">5</text>
<text x="351.3" y="106.5">3</text>
<text x="186.4" y="112.8" transform="rotate(-90 186.4 112.8)">23</text>
<text x="189" y="112.8" transform="rotate(-90 189 112.8)">35</text>
<text x="191.5" y="112.8" transform="rotate(-90 191.5 112.8)">47</text>
<text x="194.1" y="112.3" transform="rotate(-90 194.1 112.3)">8</text>
<text x="209.1" y="108.6">PA15</text>
<text x="336.1" y="109">1</text>
<text x="336.1" y="111.5">4</text>
<text x="351.3" y="111.5">6</text>
<text x="351.3" y="109">7</text>
<text x="364.6" y="109">1</text>
<text x="364.6" y="111.5">2</text>
<text x="336.1" y="114.1">8</text>
<text x="351.3" y="114.1">2</text>
<text x="10.4" y="135.7">C</text>
<text x="36.3" y="135.7">5</text>
<text x="49" y="135.7">1</text>
<text x="408.4" y="135.7">C</text>
<text x="36.3" y="138.2">4</text>
<text x="49" y="140.8">3</text>
<text x="49" y="138.2">6</text>
<text x="42.9" y="146.6" transform="rotate(-90 42.9 146.6)">2</text>
<text x="35.1" y="175">1</text>
<text x="35.1" y="177.6">2</text>
<text x="10.4" y="185.7">D</text>
<text x="35.1" y="182.7">4</text>
<text x="408.4" y="185.7">D</text>
<text x="31.9" y="209.3">1</text>
<text x="31.9" y="211.9">2</text>
<text x="31.9" y="214.4">3</text>
<text x="31.9" y="217">4</text>
<text x="10.4" y="235.7">E</text>
<text x="408.4" y="235.7">E</text>
<text x="104.9" y="244.9">3</text>
<text x="120.2" y="244.9">2</text>
<text x="112.8" y="253.2" transform="rotate(-90 112.8 253.2)">1</text>
<text x="10.5" y="285.7">F</text>
<text x="35" y="286.7">1</text>
<text x="85" y="286.7">2</text>
<text x="135" y="286.7">3</text>
<text x="185" y="286.7">4</text>
<text x="235" y="286.7">5</text>
<text x="285" y="286.7">6</text>
<text x="335" y="286.7">7</text>
<text x="385" y="286.7">8</text>
<text x="408.5" y="285.7">F</text>
</g>
<g font-size="1.8" fill="#0000c2">
<text x="21.6" y="20.1">Reset</text>
<text x="64.8" y="20.1">Decoupling</text>
<text x="321.3" y="43">EEPROM:</text>
<text x="90.2" y="58.2">Oscillator</text>
<text x="36.8" y="65.8">Boot Mode</text>
<text x="298.4" y="88.7">CAN Bus Transceiver:</text>
<text x="24.1" y="121.7">Power Supply 5V</text>
<text x="160" y="156">Debug LEDs</text>
<text x="264.2" y="152.2">I²C Header, Pullups and test points</text>
<text x="204.5" y="157.3">User Buttons</text>
<text x="21.6" y="166.2">SWD Programming Port</text>
<text x="21.6" y="200.4">UART Header:</text>
<text x="94" y="229.7">Power Supply 3.3V</text>
<text x="147.3" y="229.7">Analog Power Supply filter:</text>
</g>
<g font-size="1.8">
<text x="46.2" y="26.5">RESET</text>
<text x="165.1" y="41.7">RESET</text>
<text x="165.1" y="46.8">BOOT0</text>
<text x="165.1" y="51.9">OSCIN</text>
<text x="165.1" y="54.4">OSCOUT</text>
<text x="322.6" y="56.9">SCL_1</text>
<text x="322.6" y="54.4">SDA_1</text>
<text x="96.3" y="63.3">RTC_OSC_1</text>
<text x="162.6" y="62">RTC_OSC_1</text>
<text x="162.6" y="64.6">RTC_OSC_2</text>
<text x="56.1" y="77.3">BOOT0</text>
<text x="97.5" y="73.4">RTC_OSC_2</text>
<text x="165.1" y="74.7">BOOT1</text>
<text x="165.1" y="77.3">BTN1</text>
<text x="168.5" y="73.1">PB1</text>
<text x="107.4" y="83.6">OSCIN</text>
<text x="165.1" y="82.3">CAN_STB 41</text>
<text x="165.1" y="79.8">BTN2</text>
<text x="165.1" y="84.9">SCL_1</text>
<text x="165.1" y="90">CAN_RX</text>
<text x="165.1" y="87.4">SDA_1</text>
<text x="204.8" y="90">29 LED_YLW</text>
<text x="56.1" y="91.2">BOOT1</text>
<text x="105.5" y="93.8">OSCOUT</text>
<text x="165.1" y="92.5">CAN_TX</text>
<text x="208.5" y="95">DBG_RX</text>
<text x="208.7" y="92.5">DBG_TX</text>
<text x="368.3" y="93.8">CANH</text>
<text x="208.6" y="97.6">USB_DN</text>
<text x="208.7" y="100.1">USB_DP</text>
<text x="368.3" y="98.8">CANL</text>
<text x="165.1" y="105.2">LED_BLU</text>
<text x="165.1" y="107.7">LED_GRN 28</text>
<text x="208.1" y="105.2">SWDCLK</text>
<text x="209.9" y="102.7">SWDIO</text>
<text x="326.4" y="111.5">CAN_RX</text>
<text x="326.4" y="109">CAN_TX</text>
<text x="354.3" y="109">CANH</text>
<text x="354.5" y="111.5">CANL</text>
<text x="326.4" y="114.1">CAN_STB</text>
<text x="271.8" y="167.4">SDA_1</text>
<text x="271.8" y="170">SCL_1</text>
<text x="38.5" y="177.6">SWDIO</text>
<text x="229.1" y="177.6">BTN1</text>
<text x="35.1" y="180.1">3 SWDCLK</text>
<text x="163.8" y="182.7">LED_GRN</text>
<text x="326.4" y="183.9">USB_DP</text>
<text x="163.8" y="191.6">LED_BLU</text>
<text x="245.6" y="187.7">BTN2</text>
<text x="276.3" y="191.6">SDA_1</text>
<text x="276.4" y="189">SCL_1</text>
<text x="326.4" y="189">USB_DN</text>
<text x="163.8" y="200.4">LED_YLW</text>
<text x="34.5" y="211.9">DBG_RX</text>
<text x="34.7" y="214.4">DBG_TX</text>
</g>
<g font-size="1.8" fill="#008484">
<text x="64.1" y="24.3">+3.3V</text>
<text x="85.7" y="24.3">+3.3V</text>
<text x="107.3" y="25.5">+3.3V</text>
<text x="184.7" y="28.1">+3.3V</text>
<text x="194.3" y="28.1">+3.3VA</text>
<text x="31.8" y="32.4">SW1</text>
<text x="32" y="34.8">Reset</text>
<text x="45.7" y="32.6">C2</text>
<text x="46" y="34.9">100nF</text>
<text x="68.6" y="33.8">C4</text>
<text x="78.7" y="33.8">C6</text>
<text x="90.2" y="33.8">C12</text>
<text x="100.4" y="33.8">C13</text>
<text x="111.8" y="35.1">C14</text>
<text x="122" y="35.1">C16</text>
<text x="68.8" y="36.2">100nF</text>
<text x="79" y="36.2">100nF</text>
<text x="90.4" y="36.2">100nF</text>
<text x="100.6" y="36.2">100nF</text>
<text x="112" y="37.4">100nF</text>
<text x="122.2" y="37.4">100nF</text>
<text x="41.4" y="47">GND</text>
<text x="74.4" y="44.5">GND</text>
<text x="96" y="44.5">GND</text>
<text x="117.6" y="45.8">GND</text>
<text x="177" y="47.7">BOOT0</text>
<text x="177" y="42.6">NRST</text>
<text x="187.3" y="44.7" transform="rotate(-90 187.3 44.7)">VBAT</text>
<text x="189.9" y="43.6" transform="rotate(-90 189.9 43.6)">VDD</text>
<text x="192.4" y="43.6" transform="rotate(-90 192.4 43.6)">VDD</text>
<text x="194.9" y="43.6" transform="rotate(-90 194.9 43.6)">VDD</text>
<text x="197.5" y="44.9" transform="rotate(-90 197.5 44.9)">VDDA</text>
<text x="177" y="52.7">PD0</text>
<text x="334.4" y="50.9">24FC01T-I_OT</text>
<text x="339.2" y="48.6">U8</text>
<text x="352.4" y="48.4">+3.3V</text>
<text x="78.9" y="58.4">C8</text>
<text x="177" y="55.3">PD1</text>
<text x="333.2" y="57.8">SCL</text>
<text x="333.2" y="55.3">SDA</text>
<text x="343.7" y="55.3">VCC</text>
<text x="356.9" y="56.7">C37</text>
<text x="357.1" y="59">100nF</text>
<text x="78" y="60.7">24pF</text>
<text x="177" y="60.4">PC13</text>
<text x="177" y="62.9">PC14</text>
<text x="177" y="65.4">PC15</text>
<text x="333.2" y="60.4">WP</text>
<text x="343.5" y="60.4">GND</text>
<text x="22.2" y="67.4">+3.3V</text>
<text x="36.2" y="69.8">SW2</text>
<text x="78" y="70.9">24pF</text>
<text x="78.9" y="68.6">C9</text>
<text x="92.4" y="68.1">Y1</text>
<text x="93" y="70.4">32.768kHz</text>
<text x="177" y="70.5">PB0</text>
<text x="200.5" y="70.5">PA0</text>
<text x="325.8" y="66.1">GND</text>
<text x="352.5" y="67.3">GND</text>
<text x="35.6" y="72.1">Boot0</text>
<text x="50.6" y="75.5">10k</text>
<text x="51" y="73.2">R5</text>
<text x="177" y="73.1">PB1</text>
<text x="177" y="75.6">PB2</text>
<text x="200.5" y="73.1">PA1</text>
<text x="200.5" y="75.6">PA2</text>
<text x="36.2" y="83.8">SW3</text>
<text x="78" y="81">24pF</text>
<text x="78.4" y="78.7">C10</text>
<text x="177" y="78.1">PB3</text>
<text x="177" y="80.7">PB4</text>
<text x="177" y="83.2">PB5</text>
<text x="200.5" y="78.1">PA3</text>
<text x="200.5" y="80.7">PA4</text>
<text x="200.5" y="83.2">PA5</text>
<text x="35.6" y="86.1">Boot1</text>
<text x="50.6" y="89.5">10k</text>
<text x="51" y="87.2">R6</text>
<text x="78.4" y="88.4">C11</text>
<text x="95.2" y="88.5">Y2</text>
<text x="104.6" y="88.5">R7</text>
<text x="177" y="85.8">PB6</text>
<text x="177" y="88.3">PB7</text>
<text x="200.5" y="85.8">PA6</text>
<text x="200.5" y="88.3">PA7</text>
<text x="378.2" y="89.5">JP1</text>
<text x="78" y="90.9">24pF</text>
<text x="95.4" y="90.8">8MHz</text>
<text x="104.5" y="90.8">1M</text>
<text x="177" y="95.9">PB10</text>
<text x="177" y="90.8">PB8</text>
<text x="177" y="93.4">PB9</text>
<text x="199.5" y="95.9">PA10</text>
<text x="200.5" y="90.8">PA8</text>
<text x="200.5" y="93.4">PA9</text>
<text x="374.8" y="91.8">CAN_TERM</text>
<text x="177" y="98.5">PB11</text>
<text x="177" y="101">PB12</text>
<text x="199.5" y="98.5">PA11</text>
<text x="199.5" y="101">PA12</text>
<text x="300.3" y="97.9">+3.3V</text>
<text x="312.5" y="97.9">+5V</text>
<text x="330.8" y="99.2">+3.3V</text>
<text x="343.1" y="100.7">U7</text>
<text x="354.4" y="99.2">+5V</text>
<text x="26.1" y="102.9">GND</text>
<text x="71.8" y="102.9">GND</text>
<text x="93.4" y="102.9">GND</text>
<text x="177" y="103.5">PB13</text>
<text x="177" y="106.1">PB14</text>
<text x="199.5" y="103.5">PA13</text>
<text x="199.5" y="106.1">PA14</text>
<text x="304.9" y="105">C33</text>
<text x="305.1" y="107.3">100nF</text>
<text x="316.3" y="105">C34</text>
<text x="316.5" y="107.3">100nF</text>
<text x="336.9" y="103">NCV7344D13R2G</text>
<text x="338.8" y="107.4">VIO</text>
<text x="345.8" y="107.4">VCC</text>
<text x="377.6" y="104.6">120R</text>
<text x="378.1" y="102.3">R22</text>
<text x="177" y="108.6">PB15</text>
<text x="187.3" y="110" transform="rotate(-90 187.3 110)">VSS</text>
<text x="189.9" y="110" transform="rotate(-90 189.9 110)">VSS</text>
<text x="192.4" y="110" transform="rotate(-90 192.4 110)">VSS</text>
<text x="194.9" y="110" transform="rotate(-90 194.9 110)">VSSA</text>
<text x="196.1" y="113.8">STM32F103CBT6TR</text>
<text x="199.5" y="108.6">PA15</text>
<text x="338.8" y="109.9">TXD</text>
<text x="338.8" y="112.4">RXD</text>
<text x="344.4" y="109.9">CANH</text>
<text x="344.6" y="112.4">CANL</text>
<text x="370.3" y="112.5">CAN</text>
<text x="370.5" y="110.1">J3</text>
<text x="203.4" y="116.3">U3</text>
<text x="300.4" y="115.6">GND</text>
<text x="311.9" y="115.6">GND</text>
<text x="338.8" y="115">STB</text>
<text x="345.6" y="115">GND</text>
<text x="23.9" y="125.9">VCC</text>
<text x="50.8" y="125.1">100nF</text>
<text x="52.2" y="122.5">C3</text>
<text x="184.9" y="122">GND</text>
<text x="191.8" y="122">GNDA</text>
<text x="352.5" y="122">GND</text>
<text x="42.1" y="129.9">U1</text>
<text x="76.3" y="129.7">+5V</text>
<text x="27.7" y="132.8">LMR50410Y5FQDBVRQ1</text>
<text x="39.1" y="136.6">VIN</text>
<text x="44.7" y="136.6">CB</text>
<text x="57.3" y="136.6">4.7uH</text>
<text x="58.7" y="134.3">L1</text>
<text x="28.6" y="143.1">C1</text>
<text x="39.1" y="139.1">EN</text>
<text x="43.8" y="143.8" transform="rotate(-90 43.8 143.8)">GND</text>
<text x="44.4" y="139.1">SW</text>
<text x="44.9" y="141.6">FB</text>
<text x="69.2" y="143.1">C5</text>
<text x="80.7" y="143.1">C7</text>
<text x="28.7" y="145.4">22uF</text>
<text x="69.4" y="145.4">22uF</text>
<text x="80.8" y="145.4">22uF</text>
<text x="23.6" y="156.2">GND</text>
<text x="41.4" y="156.2">GND</text>
<text x="64.2" y="156.2">GND</text>
<text x="165.2" y="160.2">+5V</text>
<text x="174.1" y="160.8">R4</text>
<text x="182.5" y="160.6">D11</text>
<text x="239.3" y="160.2">+3.3V</text>
<text x="281.1" y="160.3">TP1</text>
<text x="288.7" y="160.3">TP2</text>
<text x="310.5" y="156.3">+3.3V</text>
<text x="320.1" y="156.3">+5V</text>
<text x="332.5" y="156.3">VCC</text>
<text x="341.7" y="156.3">+BATT</text>
<text x="173.8" y="163.2">10k</text>
<text x="182.5" y="163.2">Red</text>
<text x="280.9" y="162.6">SDA</text>
<text x="288.6" y="162.6">SCL</text>
<text x="307" y="163.8">3.3V</text>
<text x="307.5" y="166.2">TP4</text>
<text x="316.4" y="166.2">TP6</text>
<text x="317.6" y="163.8">5V</text>
<text x="329.1" y="166.2">TP7</text>
<text x="329.5" y="163.8">VIN</text>
<text x="338" y="163.8">VBAT</text>
<text x="339.3" y="166.2">TP8</text>
<text x="23.9" y="171.6">SWD_Prog_port</text>
<text x="29.6" y="169.3">P1</text>
<text x="43.6" y="172.9">SS16HE</text>
<text x="45.9" y="170.6">D3</text>
<text x="51.4" y="169">+3.3V</text>
<text x="164.4" y="169">+3.3V</text>
<text x="173.8" y="172">10k</text>
<text x="174.1" y="169.7">R8</text>
<text x="182.5" y="172">Red</text>
<text x="183" y="169.5">D4</text>
<text x="216.1" y="173.6">BTN1</text>
<text x="216.5" y="171.3">SW4</text>
<text x="226.6" y="172.1">R11</text>
<text x="27.3" y="178.5">SWDIO</text>
<text x="29.5" y="175.9">VCC</text>
<text x="56" y="178.6">C18</text>
<text x="174.1" y="178.6">R3</text>
<text x="183" y="178.4">D5</text>
<text x="226.6" y="174.5">10k</text>
<text x="25.5" y="181">SWDCLK</text>
<text x="29.3" y="183.6">GND</text>
<text x="56.1" y="180.9">100nF</text>
<text x="173.8" y="180.9">10k</text>
<text x="181.6" y="180.9">Green</text>
<text x="216.1" y="183.8">BTN2</text>
<text x="216.5" y="181.4">SW5</text>
<text x="243.1" y="182.3">R12</text>
<text x="243.1" y="184.6">10k</text>
<text x="264.7" y="181.7">+3.3V</text>
<text x="270.2" y="185">R13</text>
<text x="289.9" y="184.4">TP3</text>
<text x="298.8" y="184.4">TP5</text>
<text x="306.5" y="184.4">TP9</text>
<text x="341.6" y="183.7">TP10</text>
<text x="51.5" y="191.8">GND</text>
<text x="173.8" y="189.8">10k</text>
<text x="174.1" y="187.5">R9</text>
<text x="182.2" y="189.8">Blue</text>
<text x="183" y="187.3">D6</text>
<text x="270.3" y="187.3">10k</text>
<text x="289.8" y="186.7">GND</text>
<text x="298.7" y="186.7">GND</text>
<text x="306.3" y="186.7">GND</text>
<text x="341.5" y="191.1">USB_DN</text>
<text x="341.5" y="186">USB_DP</text>
<text x="341.6" y="188.8">TP11</text>
<text x="173.6" y="196.4">R10</text>
<text x="182.5" y="196.2">D10</text>
<text x="205.2" y="196.9">GND</text>
<text x="270.2" y="195.1">R14</text>
<text x="270.3" y="197.4">10k</text>
<text x="286.5" y="194.3">GND</text>
<text x="295.4" y="194.3">GND</text>
<text x="303" y="194.3">GND</text>
<text x="49.6" y="203.3">+5V</text>
<text x="173.8" y="198.7">10k</text>
<text x="181.4" y="198.7">Yellow</text>
<text x="28.8" y="207.1">UART</text>
<text x="30.3" y="204.8">J2</text>
<text x="41.1" y="207.2">SS16HE</text>
<text x="43.3" y="204.9">D9</text>
<text x="189.9" y="209.6">GND</text>
<text x="53.4" y="212.9">C35</text>
<text x="53.6" y="215.2">100nF</text>
<text x="49" y="226.1">GND</text>
<text x="94" y="235.1">+5V</text>
<text x="111.9" y="237.8">U2</text>
<text x="126.3" y="235.1">+3.3V</text>
<text x="149.2" y="236.4">+3.3V</text>
<text x="158.3" y="238.5">FB1</text>
<text x="165" y="236.4">+3.3VA</text>
<text x="105.3" y="240.1">AP2111H-3.3TRG1</text>
<text x="107.7" y="245.8">VIN</text>
<text x="113.5" y="245.8">VOUT</text>
<text x="154.6" y="240.9">Ferrite_Bead</text>
<text x="98.5" y="251">C15</text>
<text x="113.7" y="250.5" transform="rotate(-90 113.7 250.5)">GND</text>
<text x="131.5" y="251">C17</text>
<text x="170.8" y="249.7">C36</text>
<text x="98.6" y="253.3">4.7uF</text>
<text x="131.6" y="253.3">4.7uF</text>
<text x="153.5" y="255">Net-Tie_2</text>
<text x="155.8" y="252.7">NT1</text>
<text x="170.9" y="252.1">4.7uF</text>
<text x="150.6" y="262.9">GND</text>
<text x="165.2" y="262.9">GNDA</text>
<text x="111.2" y="264.2">GND</text>
</g>
<g font-size="1.8" fill="#848400">
<text x="209.8" y="78.1">V_SENSE_OUT</text>
<text x="209.8" y="88.3">BOOST_DRV</text>
<text x="209.8" y="85.8">BOOST_EN</text>
<text x="159" y="103.5">ALERT_ISENS</text>
<text x="263.3" y="168.3">SDA_1</text>
<text x="263.5" y="170.9">SCL_1</text>
</g>
</svg>
